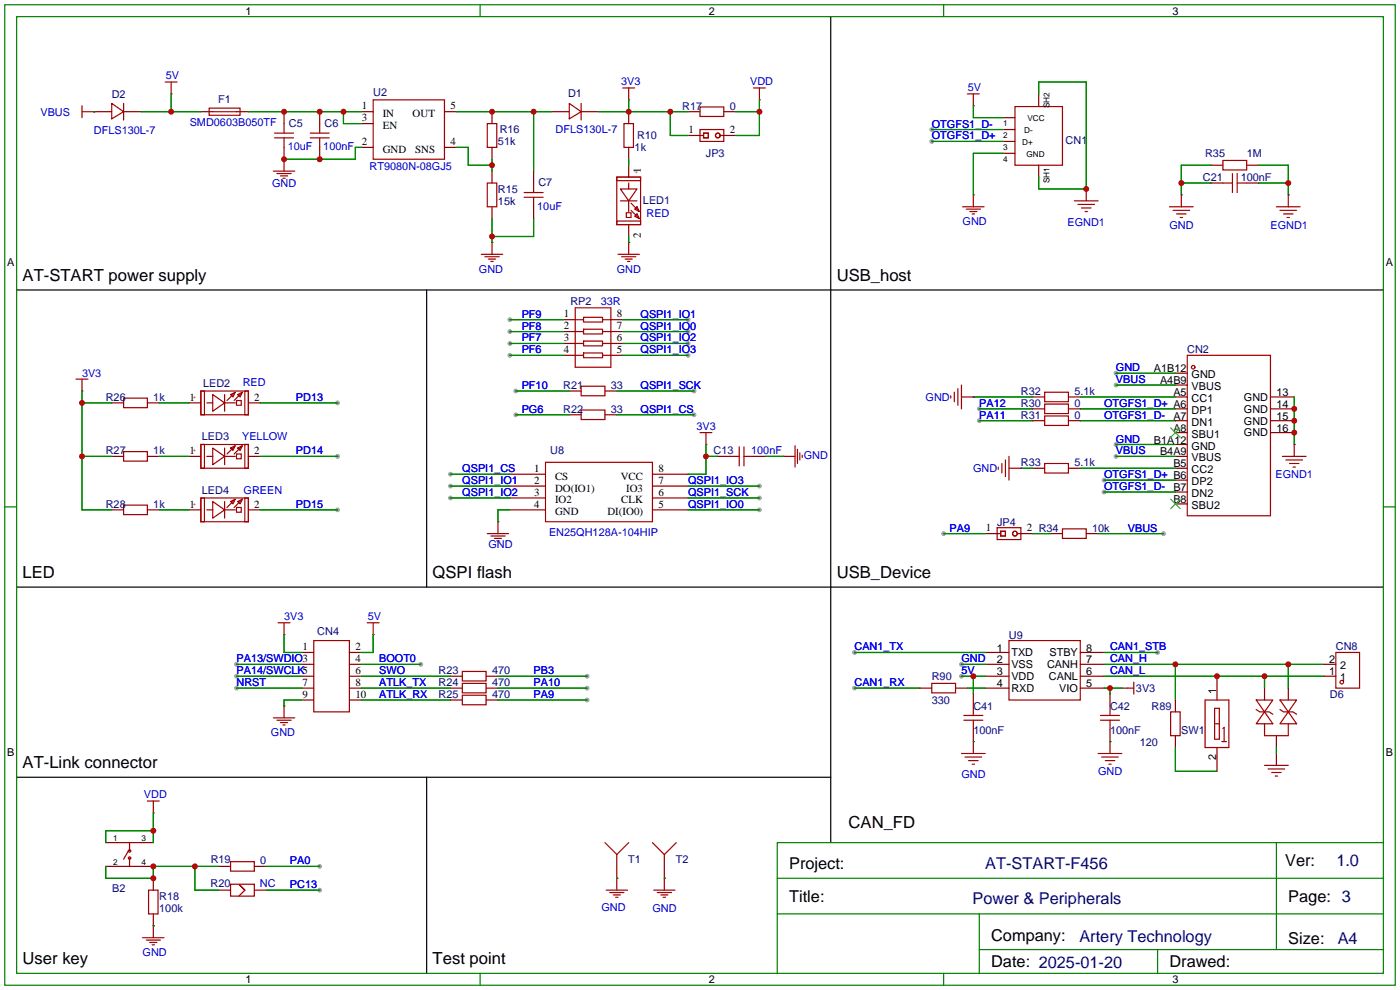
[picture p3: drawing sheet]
<svg xmlns="http://www.w3.org/2000/svg" width="299mm" height="212mm" viewBox="0 0 299 212" stroke-linecap="round" stroke-linejoin="round" font-family="sans-serif">
<g fill="#999">
<circle cx="68.3" cy="190.2" r=".51"/>
<circle cx="68.3" cy="185.2" r=".51"/>
<circle cx="96.3" cy="101.3" r=".51"/>
<circle cx="96.3" cy="103.9" r=".51"/>
<circle cx="96.3" cy="106.4" r=".51"/>
<circle cx="162.3" cy="109" r=".51"/>
<circle cx="162.3" cy="106.4" r=".51"/>
<circle cx="162.3" cy="103.9" r=".51"/>
<circle cx="109" cy="68.3" r=".51"/>
<circle cx="109" cy="70.9" r=".51"/>
<circle cx="147.1" cy="68.3" r=".51"/>
<circle cx="147.1" cy="70.9" r=".51"/>
<circle cx="147.1" cy="73.4" r=".51"/>
<circle cx="147.1" cy="75.9" r=".51"/>
<circle cx="109" cy="73.4" r=".51"/>
<circle cx="109" cy="75.9" r=".51"/>
<circle cx="110.2" cy="83.6" r=".51"/>
<circle cx="110.2" cy="88.6" r=".51"/>
<circle cx="148.3" cy="83.6" r=".51"/>
<circle cx="148.3" cy="88.6" r=".51"/>
<circle cx="89.9" cy="142" r=".51"/>
<circle cx="50.5" cy="142" r=".51"/>
<circle cx="50.5" cy="144.5" r=".51"/>
<circle cx="50.5" cy="147.1" r=".51"/>
<circle cx="125.5" cy="144.5" r=".51"/>
<circle cx="72.1" cy="86.1" r=".51"/>
<circle cx="72.1" cy="97.5" r=".51"/>
<circle cx="72.1" cy="109" r=".51"/>
<circle cx="199.1" cy="27.7" r=".51"/>
<circle cx="199.1" cy="30.2" r=".51"/>
<circle cx="209.3" cy="87.4" r=".51"/>
<circle cx="209.3" cy="89.9" r=".51"/>
<circle cx="236" cy="105.2" r=".51"/>
<circle cx="236" cy="102.6" r=".51"/>
<circle cx="238.5" cy="97.5" r=".51"/>
<circle cx="238.5" cy="95" r=".51"/>
<circle cx="238.5" cy="82.3" r=".51"/>
<circle cx="238.5" cy="79.8" r=".51"/>
<circle cx="248.7" cy="114" r=".51"/>
<circle cx="201.7" cy="114" r=".51"/>
<circle cx="125.5" cy="147.1" r=".51"/>
<circle cx="125.5" cy="149.6" r=".51"/>
<circle cx="182.6" cy="139.4" r=".51"/>
<circle cx="205.5" cy="142" r=".51"/>
<circle cx="205.5" cy="144.5" r=".51"/>
<circle cx="247.4" cy="139.4" r=".51"/>
<circle cx="182.6" cy="147.1" r=".51"/>
</g>
<g fill="none" stroke="#a10000" stroke-width=".25">
<path d="M35.3 17.5h2.5M36.6 17.5v2.6M133.1 18.8h2.5M134.4 18.8v2.5M161 18.8h2.6M162.3 18.8v2.5M17.5 23.9h2.6M17.5 22.6v2.5M23.9 22.1l2.5 1.8-2.5 1.5zM26.4 22.1v3.6M44.7 23.1h6.6v1.5h-6.6zM45.5 23.9h5"/>
<path d="M58.4 36.6h4.6M58.7 28.4h4M58.7 29.5h4M59.2 37.1h3M59.9 37.6h1.6M60.5 38.1h.5M60.7 26.4v2M60.7 29.5v2M60.7 34v2.6M66.3 28.4h4.1M66.3 29.5h4.1M68.3 26.4v2"/>
<path d="M68.3 29.5v2M79.8 21.3h15.2v12.7h-15.2zM104.1 26.4h2.1v5.1h-2.1zM104.1 39.1h2.1v5.1h-2.1zM114 39.1v2M121.7 22.1l2.5 1.8-2.5 1.5zM124.2 22.1v3.6M131.8 37.8h5.1v10.2h-5.1zM131.8 37.8h5.1v.8h-5.1zM133.3 26.4h2.1v5.1h-2.1zM134.4 39.1v1.3M149.6 22.9h5.1v2h-5.1z"/>
<path d="M149.6 27.7h5.1v2.5h-5.1zM149.6 29h.8M150.4 28.4h1v1.1h-1zM153.9 29h.8M206.8 20.1h2.5M208 20.1v2.5M216.9 22.8h10.2v12.5h-10.2zM261.4 34.3h5v2h-5zM261.4 39.1h2M263.4 37.1v4M264.4 37.1v4M264.4 39.1h2"/>
<path d="M102.9 54.4h4.5M103.6 54.9h3.1M104.4 55.4h1.5M104.9 55.9h.5M105.2 51.8v2.6M112 41.1h4.1M112 42.2h4.1M114 42.2v2M131.8 47.2h5.1v.8h-5.1zM132.1 54.4h4.6M132.6 40.4h3.5l-1.7 2.5zM132.6 42.9h3.5"/>
<path d="M132.8 54.9h3.1M133.6 55.4h1.5M133.9 45.5h1v1h-1zM134.1 55.9h.5M134.4 42.9v2.3M134.4 51.8v2.6M134.9 43.4l1.5 1.6M134.9 45l1.5 1.5M136.1 45.7l.6 1-1.1-.5zM136.1 44.2l.6 1-1.1-.5zM205.7 44.2h4.6M206.5 44.7h3"/>
<path d="M207.3 45.2h1.5M207.8 45.7h.5M208 41.7v2.5M229.6 42.9h5.1M230.4 43.7h3.5M231.1 44.4h2.1M231.9 45.2h.5M232.2 40.4v2.5M249.9 44.2h5.1M250.7 45h3.6M251.5 45.7h2M252.2 46.5h.5"/>
<path d="M252.5 41.7v2.5M272.8 44.2h5.1M273.6 45h3.5M274.3 45.7h2.1M275.1 46.5h.5M275.3 41.7v2.5M122.9 65.8h7.7v12.7h-7.7zM122.9 68.3h1.8M122.9 70.9h1.8M122.9 73.4h1.8M122.9 75.9h1.8M124.7 67.8h4.1v1h-4.1z"/>
<path d="M124.7 70.4h4.1v1h-4.1zM124.7 72.9h4.1v1h-4.1zM124.7 75.4h4.1v1.1h-4.1zM128.8 68.3h1.8M128.8 70.9h1.8M128.8 73.4h1.8M128.8 75.9h1.8M253.7 75.9h17.8v34.3h-17.8zM16.3 81h2.5M17.5 81v2.6M26.4 85.1h5.1v2h-5.1zM26.4 96.5h5.1v2.1h-5.1z"/>
<path d="M42.9 83.6h10.2v5h-10.2zM42.9 83.6h.8v5h-.8zM42.9 95h10.2v5.1h-10.2zM42.9 95h.8v5.1h-.8zM44.2 97.5h1.3M44.2 86.1h1.3M45.5 84.3l2.5 1.8-2.5 1.8zM45.5 95.8l2.5 1.7-2.5 1.8zM48 97.5h2.3M48 84.3v3.6M48 95.8v3.5M48 86.1h2.3"/>
<path d="M49.3 84.3l1-.5-.5 1zM49.3 95.8l1-.6-.5 1.1zM50 84.1l-1.5 1.5M50 95.5l-1.5 1.5M50.5 85.6h1.1v1h-1.1zM50.5 97h1.1v1h-1.1zM50.8 84.3l1-.5-.5 1zM50.8 95.8l1-.6-.5 1.1zM51.6 84.1l-1.6 1.5M51.6 95.5l-1.6 1.5M52.3 83.6h.8v5h-.8zM52.3 95h.8v5.1h-.8z"/>
<path d="M116.6 98.8h22.8v12.7h-22.8zM124.2 82.5h5.1v2.1h-5.1zM124.2 87.6h5.1v2.1h-5.1zM149.6 92.5h2.5M150.9 92.5v2.5M156 97.5h2M158 95.5v4.1M159 97.5h2M159 95.5v4.1M167.4 97.5h2.5M169.9 95.2v4.6M170.4 96v3.1"/>
<path d="M170.9 96.8v1.5M171.4 97.3v.5M203.2 84.6v.5M204 83.8v2.1M204.7 83.1v3.5M205.5 84.8h2.5M205.5 82.3v5.1M213.4 99.8v.5M214.1 99.1v2M214.9 98.3v3.6M215.6 97.5v5.1M223.3 86.4h5v2h-5z"/>
<path d="M223.3 88.9h5v2h-5zM223.3 99.1h5v2h-5zM223.3 83.8h5v2.1h-5zM274.1 97.5h5M274.8 98.3h3.6M275.6 99.1h2M276.4 99.8h.5M276.6 95v2.5M26.4 107.9h5.1v2.1h-5.1zM42.9 106.4h10.2v5.1h-10.2zM42.9 106.4h.8v5.1h-.8zM44.2 109h1.3"/>
<path d="M45.5 107.2l2.5 1.8-2.5 1.7zM48 107.2v3.5M48 109h2.3M49.3 107.2l1-.5-.5 1zM50 106.9l-1.5 1.6M50.5 108.5h1.1v1h-1.1zM50.8 107.2l1-.5-.5 1zM51.6 106.9l-1.6 1.6M52.3 106.4h.8v5.1h-.8zM104.1 114h4.6M104.9 114.6h3M105.7 115.1h1.5"/>
<path d="M106.2 115.6h.5M106.4 111.5v2.5M213.1 112.8h5.1v2.5h-5.1zM213.1 114h.8M213.9 113.5h1v1.1h-1zM215.6 100.1h2.6M217.4 114h.8M227.1 113h5.1v2.1h-5.1zM59.4 133.1h2.6M60.7 133.1v2.5M67.1 136.9h7.6v15.2h-7.6zM78.5 133.1h2.5"/>
<path d="M79.8 133.1v2.5M215.6 136.9h15.3v12.7h-15.3zM285.5 139.4h5.1v7.7h-5.1zM58.4 153.4h4.6M59.2 153.9h3M59.9 154.4h1.6M60.5 154.9h.5M60.7 150.9v2.5M98.8 143.5h5.1v2h-5.1zM98.8 146.1h5.1v2h-5.1zM98.8 148.6h5.1v2h-5.1zM199.1 146.1h5.1v2h-5.1z"/>
<path d="M206 153.9h4.1M206 152.9h4.1M208 150.9v2M208 153.9v2.1M235.2 153.9h4.1M235.2 152.9h4.1M237.2 150.9v2M237.2 153.9v2.1M241 147.1h1.3M242.3 145.8v2.5M250.2 152.1h2v5.1h-2zM257.6 149.6h5v10.2h-5z"/>
<path d="M259.6 151.4h1v6.6h-1zM259.6 154.7h1M261.1 158.5h1M261.4 155.7l.2-.3v3.1M268.5 149.6h3.5l-1.7 2.5zM268.5 151.6l.7 .5h2.1l.7 .6M270.3 152.1l1.7 2.6h-3.5zM270.3 154.7v2.5h5v-2.5M273.6 149.6h3.5l-1.8 2.5zM273.6 151.6l.7 .5h2.1l.7 .6M275.3 152.1l1.8 2.6h-3.5zM31.5 171.2h2.5"/>
<path d="M32.8 171.2v2.5M205.5 161h5.1M206.2 161.8h3.6M207 162.6h2M207.8 163.3h.5M234.7 161h5.1M235.5 161.8h3.5M236.2 162.6h2.1M237 163.3h.5M270.3 163.6h5M271 164.3h3.6M271.8 165.1h2"/>
<path d="M272.5 165.9h.5M25.1 180.1h5.1M25.1 185.2h5.1M27.4 181.9l-1 1.7M27.7 180.1v1.8M27.7 183.4v1.8M31.7 190.2h2.1v5.1h-2.1zM32.8 197.9v2.5M49.3 189h5.1v2.5h-5.1zM49.3 184.2h5.1v2h-5.1zM52.3 190.2l-1.2-1.2 1.2 1.2M52.3 190.2l-1.2 1.3"/>
<path d="M129.3 180.1l2.5 2.5 2.6-2.5M129.5 190.2h4.6M130.3 190.8h3M131.1 191.3h1.5M131.6 191.8h.5M131.8 187.7v2.5M139.4 180.1l2.6 2.5 2.5-2.5M139.7 190.2h4.6M140.5 190.8h3M141.2 191.3h1.5M141.7 191.8h.5M142 187.7v2.5"/>
<path d="M30.5 200.4h4.6M31.2 200.9h3.1M32 201.4h1.5M32.5 201.9h.5"/>
<circle cx="153.4" cy="29" r=".51"/>
<circle cx="255" cy="78.5" r=".38"/>
<circle cx="216.9" cy="114" r=".51"/>
<circle cx="286.8" cy="145.8" r=".38"/>
<circle cx="27.7" cy="181.9" r=".25"/>
<circle cx="27.7" cy="183.4" r=".25"/>
</g>
<g fill="none" stroke="#870000" stroke-width=".25">
<path d="M20.1 23.9h.1M20.1 23.9h3.8M26.4 23.9h3.8M36.6 20.1h.1M42.9 23.9h2.6M50.5 23.9h2.6M60.7 34h.1M60.7 23.9v2.5M60.7 31.5v2.5M68.3 23.9v2.5M68.3 31.5v2.5M77.2 23.9h2.6"/>
<path d="M77.2 31.5h2.6M77.2 26.4h2.6M95 23.9h2.5M95 31.5h2.5M105.2 23.9v2.5M105.2 31.5v2.5M105.2 36.6v2.5M114 36.6v2.5M117.9 23.9h3.8M124.2 23.9h3.8M134.4 21.3h.1M134.4 23.9v2.5"/>
<path d="M134.4 31.5v2.5M134.4 35.3v2.5M147.1 23.9h2.5M147.1 29h2.5M154.7 23.9h2.5M154.7 29h2.5M162.3 21.3h.1M208 22.6h.1M214.4 25.1h2.5M214.4 27.7h2.5M214.4 30.2h2.5M214.4 32.8h2.5"/>
<path d="M222 20.1v2.5M222 35.3v2.5M258.8 35.3h2.6M258.8 39.1h2.6M266.4 35.3h2.6M266.4 39.1h2.6M105.2 51.8h.1M105.2 44.2v2.5M114 44.2v2.5M134.4 51.8h.1M134.4 48v2.5M208 41.7h.1"/>
<path d="M120.4 68.3h2.5M120.4 70.9h2.5M120.4 73.4h2.5M120.4 75.9h2.5M130.6 68.3h2.5M130.6 70.9h2.5M130.6 73.4h2.5M130.6 75.9h2.5M251.2 79.8h2.5M17.5 83.6h.1M23.9 86.1h2.5M23.9 97.5h2.5"/>
<path d="M31.5 86.1h2.5M31.5 97.5h2.5M40.4 86.1h2.5M40.4 97.5h2.5M53.1 86.1h2.5M53.1 97.5h2.5M121.7 83.6h2.5M121.7 88.6h2.5M129.3 83.6h2.5M129.3 88.6h2.5M150.9 95h.1M153.4 97.5h2.6"/>
<path d="M161 97.5h2.6M167.4 97.5h.1M220.7 89.9h2.6M220.7 87.4h2.6M220.7 84.8h2.6M228.3 89.9h2.6M228.3 87.4h2.6M228.3 84.8h2.6M251.2 97.5h2.5M251.2 92.5h2.5M251.2 89.9h2.5M251.2 87.4h2.5"/>
<path d="M251.2 84.8h2.5M251.2 95h2.5M251.2 82.3h2.5M271.5 92.5h5.1M271.5 89.9h5.1M271.5 87.4h5.1M271.5 84.8h5.1M23.9 109h2.5M31.5 109h2.5M40.4 109h2.5M53.1 109h2.5M106.4 111.5h.1"/>
<path d="M109 101.3h7.6M109 103.9h7.6M109 106.4h7.6M109 109h7.6M139.4 101.3h7.7M139.4 103.9h7.7M139.4 106.4h7.7M139.4 109h7.7M210.6 114h2.5M218.2 114h2.5M220.7 100.1h2.6M224.5 114h2.6"/>
<path d="M228.3 100.1h2.6M232.2 114h2.5M251.2 107.7h2.5M251.2 105.2h2.5M251.2 102.6h2.5M251.2 100.1h2.5M60.7 135.6h.1M64.5 139.4h2.6M74.7 139.4h2.5M79.8 135.6h.1M210.6 139.4h5M230.9 139.4h5.1"/>
<path d="M60.7 150.9h.1M64.5 142h2.6M64.5 144.5h2.6M64.5 147.1h2.6M64.5 149.6h2.6M74.7 142h2.5M74.7 144.5h2.5M74.7 147.1h2.5M74.7 149.6h2.5M96.3 144.5h2.5M96.3 147.1h2.5M96.3 149.6h2.5"/>
<path d="M103.9 144.5h2.5M103.9 147.1h2.5M103.9 149.6h2.5M196.6 147.1h2.5M204.2 147.1h2.6M208 148.3v2.6M208 156v5M210.6 142h5M210.6 144.5h5M210.6 147.1h5M230.9 142h5.1M230.9 144.5h5.1"/>
<path d="M230.9 147.1h5.1M237.2 148.3v2.6M237.2 156v5M239.8 147.1h1.2M251.2 149.6v2.5M251.2 157.2v2.6M260.1 144.5v5.1M260.1 159.8v5M270.3 147.1v2.5M272.8 157.2v2.6M275.3 147.1v2.5M283 142h2.5"/>
<path d="M283 144.5h2.5M32.8 173.7h.1M272.8 161v2.6M22.6 180.1h2.5M22.6 185.2h2.5M30.2 180.1h2.6M30.2 185.2h2.6M32.8 197.9h.1M32.8 187.7v2.5M32.8 195.3v2.6M46.7 185.2h2.6M46.7 190.2h2.6"/>
<path d="M54.4 185.2h2.5M54.4 190.2h2.5M131.8 187.7h.1M131.8 182.6v5.1M142 187.7h.1M142 182.6v5.1"/>
</g>
<path d="M177.5 3.6v176.5M3.6 62h292.1M91.2 62v63.5M3.6 125.5h292.1M3.6 166.1h173.9M91.2 166.1v41.9" fill="none" stroke="#000" stroke-width=".25"/>
<g fill="none" stroke="#008700" stroke-width=".25">
<path d="M20.1 23.9h.1M30.2 23.9h12.7M36.6 20.1v3.8M53.1 23.9h24.1M73.4 23.9v2.5h3.8M77.2 31.5h-1.3v2.5h-15.2M97.5 23.9h20.4M97.5 31.5h2.6v3.8h5.1M105.2 34v2.6M114 23.9v12.7M128 23.9h19.1M134.4 21.3v2.6"/>
<path d="M134.4 34v1.3M143.3 23.9v5.1h3.8M157.2 23.9h5.1M162.3 21.3v7.7h-5.1M199.1 27.7h15.3M199.1 30.2h15.3M208 22.6v2.5h6.4M214.4 32.8h-6.4v8.9M222 20.1v-2.6h10.2v22.9h-10.2v-2.6M252.5 39.1h6.3M258.8 35.3h-6.3v6.4M269 35.3h6.3v6.4"/>
<path d="M269 39.1h6.3M105.2 46.7v5.1M114 46.7v3.8h-8.8M134.4 50.5v1.3M109 68.3h11.4M109 70.9h11.4M109 73.4h11.4M109 75.9h11.4M133.1 68.3h14M133.1 70.9h14M133.1 73.4h14M133.1 75.9h14"/>
<path d="M238.5 79.8h12.7M17.5 83.6v25.4h6.4M17.5 97.5h6.4M17.5 86.1h6.4M34 97.5h6.4M34 86.1h6.4M55.6 97.5h16.5M55.6 86.1h16.5M110.2 83.6h11.5M110.2 88.6h11.5M131.8 83.6h16.5M131.8 88.6h16.5"/>
<path d="M150.9 95v6.3h-3.8M150.9 97.5h2.5M163.6 97.5h3.8M208 84.8h12.7M209.3 87.4h11.4M209.3 89.9h11.4M230.9 87.4h20.3M230.9 89.9h20.3M230.9 84.8h20.3M238.5 97.5h12.7M238.5 95h12.7M238.5 82.3h12.7"/>
<path d="M276.6 84.8v10.2M34 109h6.4M55.6 109h16.5M96.3 101.3h12.7M96.3 103.9h12.7M96.3 106.4h12.7M109 109h-2.6v2.5M147.1 103.9h15.2M147.1 106.4h15.2M147.1 109h15.2M201.7 114h8.9M218.2 100.1h2.5"/>
<path d="M220.7 114h3.8M230.9 100.1h20.3M234.7 114h14M236 105.2h15.2M236 102.6h15.2M60.7 135.6v3.8h3.8M79.8 135.6v3.8h-2.6M182.6 139.4h28M236 139.4h11.4M50.5 142h14M50.5 144.5h14M50.5 147.1h14"/>
<path d="M64.5 149.6h-3.8v1.3M77.2 142h12.7M77.2 144.5h19.1M77.2 147.1h19.1M77.2 149.6h19.1M106.4 144.5h19.1M106.4 147.1h19.1M106.4 149.6h19.1M182.6 147.1h14M205.5 142h5.1M205.5 144.5h5.1M206.8 147.1h3.8"/>
<path d="M208 158.5h.1M208 144.5v3.8M236 142h47M236 144.5h47M236 147.1h3.8M237.2 158.5h.1M237.2 147.1v1.2M251.2 142v7.6M251.2 159.8v5h8.9M270.3 144.5v2.6M272.8 159.8v1.2M275.3 142v5.1"/>
<path d="M32.8 177.5h-10.2v2.6M32.8 173.7v6.4M22.6 185.2v2.5h10.2v-2.5h13.9M32.8 197.9h.1M41.7 185.2v5h5M56.9 190.2h11.4M56.9 185.2h11.4M131.8 187.7h.1M142 187.7h.1"/>
</g>
<g fill="none" stroke="#008000" stroke-width=".25">
<path d="M1 1h297.2v209.6h-297.2zM3.6 3.6h292.1v204.4h-292.1zM102.6 1v2.6M201.7 1v2.6M1 108.3h2.6M295.7 108.3h2.5M209.3 195.3v12.7M272.8 180.1v22.8M295.7 195.3h-129.6v12.7M295.7 187.7h-129.6v7.6M295.7 180.1h-129.6v7.6M102.6 208v2.6"/>
<path d="M201.7 208v2.6M209.3 202.9h86.4M247.4 202.9v5.1"/>
</g>
<path d="M250.2 91.4l2 2.1M252.2 91.4l-2 2.1M250.2 106.7l2 2M252.2 106.7l-2 2" fill="none" stroke="#3c3" stroke-width=".25"/>
<path d="M232.2 40.4h.1M252.5 41.7h.1M275.3 41.7h.1M208 84.8h.1M276.6 95h.1M218.2 100.1h.1" fill="none" stroke="#00f" stroke-width=".25"/>
<g fill="#c00">
<circle cx="36.6" cy="23.9" r=".63"/>
<circle cx="60.7" cy="23.9" r=".63"/>
<circle cx="68.3" cy="23.9" r=".63"/>
<circle cx="73.4" cy="23.9" r=".63"/>
<circle cx="68.3" cy="34" r=".63"/>
<circle cx="60.7" cy="34" r=".63"/>
<circle cx="105.2" cy="35.3" r=".63"/>
<circle cx="114" cy="23.9" r=".63"/>
<circle cx="105.2" cy="23.9" r=".63"/>
<circle cx="134.4" cy="23.9" r=".63"/>
<circle cx="143.3" cy="23.9" r=".63"/>
<circle cx="105.2" cy="50.5" r=".63"/>
<circle cx="162.3" cy="23.9" r=".63"/>
<circle cx="32.8" cy="177.5" r=".63"/>
<circle cx="41.7" cy="185.2" r=".63"/>
<circle cx="32.8" cy="185.2" r=".63"/>
<circle cx="32.8" cy="187.7" r=".63"/>
<circle cx="150.9" cy="97.5" r=".63"/>
<circle cx="17.5" cy="86.1" r=".63"/>
<circle cx="17.5" cy="97.5" r=".63"/>
<circle cx="276.6" cy="87.4" r=".63"/>
<circle cx="276.6" cy="89.9" r=".63"/>
<circle cx="276.6" cy="92.5" r=".63"/>
<circle cx="232.2" cy="40.4" r=".63"/>
<circle cx="252.5" cy="39.1" r=".63"/>
<circle cx="275.3" cy="39.1" r=".63"/>
<circle cx="208" cy="144.5" r=".63"/>
<circle cx="237.2" cy="147.1" r=".63"/>
<circle cx="251.2" cy="142" r=".63"/>
<circle cx="275.3" cy="142" r=".63"/>
<circle cx="260.1" cy="144.5" r=".63"/>
<circle cx="270.3" cy="144.5" r=".63"/>
</g>
<g font-size="3.6">
<text x="4.8" y="60.1">AT-START power supply</text>
<text x="178.8" y="60.1">USB_host</text>
<text x="4.8" y="123.6">LED</text>
<text x="92.5" y="123.6">QSPI flash</text>
<text x="178.8" y="123.6">USB_Device</text>
<text x="4.8" y="164.2">AT-Link connector</text>
<text x="181.4" y="176.9">CAN_FD</text>
<text x="4.8" y="206.1">User key</text>
<text x="92.5" y="206.1">Test point</text>
</g>
<g font-size="3.5">
<text x="168.7" y="185.8">Project:</text>
<text x="274.7" y="185.2">Ver:</text>
<text x="168.7" y="192.8">Title:</text>
<text x="275.3" y="192.8">Page: 3</text>
<text x="211.8" y="201">Company:</text>
<text x="275.3" y="201.7">Size:</text>
<text x="211.8" y="206.8">Date: 2025-01-20</text>
<text x="249.9" y="206.8">Drawed:</text>
</g>
<g font-size="3.5" fill="#000080">
<text x="210.6" y="185.8">AT-START-F456</text>
<text x="285.6" y="185.2">1.0</text>
<text x="207.9" y="193.3">Power &amp; Peripherals</text>
<text x="230.7" y="201.4">Artery Technology</text>
<text x="285.9" y="201.7">A4</text>
</g>
<g font-size="2.3">
<text x="52.4" y="3.1">1</text>
<text x="151.5" y="3.1">2</text>
<text x="250.6" y="3.1">3</text>
<text x="77.3" y="23.4">1</text>
<text x="96.3" y="23.4">5</text>
<text x="77.3" y="25.9">3</text>
<text x="81.8" y="25.1">IN</text>
<text x="81.8" y="27.6">EN</text>
<text x="88.2" y="25.1">OUT</text>
<text x="147.2" y="28.5">1</text>
<text x="156" y="28.5">2</text>
<text x="77.3" y="31">2</text>
<text x="81.8" y="32.7">GND</text>
<text x="88.7" y="32.7">SNS</text>
<text x="96.3" y="31">4</text>
<text x="137" y="37" transform="rotate(-90 137 37)">1</text>
<text x="137" y="50.9" transform="rotate(-90 137 50.9)">2</text>
<text x="1.5" y="56.8">A</text>
<text x="296.1" y="56.8">A</text>
<text x="120.5" y="67.8">1</text>
<text x="120.5" y="70.4">2</text>
<text x="131.8" y="67.8">8</text>
<text x="131.8" y="70.4">7</text>
<text x="120.5" y="72.9">3</text>
<text x="120.5" y="75.5">4</text>
<text x="131.8" y="72.9">6</text>
<text x="131.8" y="75.5">5</text>
<text x="246.6" y="79.6">A1B12</text>
<text x="247.9" y="82.1">A4B9</text>
<text x="254.7" y="83.4">VBUS</text>
<text x="254.7" y="80.8">GND</text>
<text x="40.5" y="85.6">1</text>
<text x="54.4" y="85.6">2</text>
<text x="250.8" y="89.7">A7</text>
<text x="250.8" y="84.6">A5</text>
<text x="254.7" y="88.5">DP1</text>
<text x="254.7" y="85.9">CC1</text>
<text x="265.8" y="88.2">GND</text>
<text x="265.8" y="85.7">GND</text>
<text x="272.8" y="89.7">15</text>
<text x="272.8" y="87.2">14</text>
<text x="272.8" y="84.6">13</text>
<text x="246.6" y="94.8">B1A12</text>
<text x="250.8" y="92.3">A8</text>
<text x="254.7" y="93.5">SBU1</text>
<text x="254.7" y="91">DN1</text>
<text x="265.8" y="93.3">GND</text>
<text x="265.8" y="90.7">GND</text>
<text x="272.8" y="92.3">16</text>
<text x="40.5" y="97.1">1</text>
<text x="54.4" y="97.1">2</text>
<text x="114.2" y="100.9">1</text>
<text x="140.7" y="100.9">8</text>
<text x="247.9" y="97.3">B4A9</text>
<text x="250.8" y="99.9">B5</text>
<text x="254.7" y="101.2">CC2</text>
<text x="254.7" y="98.6">VBUS</text>
<text x="254.7" y="96.1">GND</text>
<text x="114.2" y="103.4">2</text>
<text x="114.2" y="105.9">3</text>
<text x="118.6" y="102.5">CS</text>
<text x="118.6" y="105.1">DO(IO1)</text>
<text x="118.6" y="107.6">IO2</text>
<text x="132.7" y="102.5">VCC</text>
<text x="132.8" y="107.6">CLK</text>
<text x="133.8" y="105.1">IO3</text>
<text x="140.7" y="105.9">6</text>
<text x="140.7" y="103.4">7</text>
<text x="250.8" y="107.5">B8</text>
<text x="250.8" y="105">B7</text>
<text x="254.7" y="106.2">DN2</text>
<text x="254.7" y="103.7">DP2</text>
<text x="40.5" y="108.5">1</text>
<text x="54.4" y="108.5">2</text>
<text x="114.2" y="108.5">4</text>
<text x="118.6" y="110.1">GND</text>
<text x="129.8" y="110.1">DI(IO0)</text>
<text x="140.7" y="108.5">5</text>
<text x="210.7" y="113.6">1</text>
<text x="219.5" y="113.6">2 R34</text>
<text x="254.7" y="108.8">SBU2</text>
<text x="64.6" y="139">1</text>
<text x="75.9" y="139">2</text>
<text x="75.9" y="141.5">4</text>
<text x="213.1" y="139.3">1</text>
<text x="213.1" y="141.8">2</text>
<text x="216.2" y="140.3">TXD</text>
<text x="216.2" y="142.8">VSS</text>
<text x="223.8" y="142.8">CANH</text>
<text x="224.3" y="140.3">STBY</text>
<text x="232.2" y="141.8">7</text>
<text x="232.2" y="139.3">8</text>
<text x="284.1" y="141.8">2</text>
<text x="286.4" y="143.1">2</text>
<text x="64.6" y="146.6">7</text>
<text x="64.6" y="149.1">9</text>
<text x="75.9" y="144">6</text>
<text x="75.9" y="146.6">8</text>
<text x="75.9" y="149.1">10</text>
<text x="213.1" y="144.3">3</text>
<text x="213.1" y="146.9">4</text>
<text x="216.2" y="145.4">VDD</text>
<text x="216.2" y="147.9">RXD</text>
<text x="224.2" y="145.4">CANL</text>
<text x="226.4" y="147.9">VIO</text>
<text x="232.2" y="146.9">5</text>
<text x="232.2" y="144.3">6</text>
<text x="259.9" y="148.3" transform="rotate(-90 259.9 148.3)">1</text>
<text x="284.1" y="144.3">1</text>
<text x="286.4" y="145.6">1</text>
<text x="1.5" y="161.6">B</text>
<text x="296.1" y="161.6">B</text>
<text x="259.9" y="162.3" transform="rotate(-90 259.9 162.3)">2</text>
<text x="52.4" y="210.1">1</text>
<text x="151.5" y="210.1">2</text>
<text x="250.6" y="210.1">3</text>
</g>
<g font-size="2.3" fill="#00f">
<text x="35.4" y="16.9">5V</text>
<text x="132.8" y="18.1">3V3</text>
<text x="160.3" y="18.1">VDD</text>
<text x="206.9" y="19.4">5V</text>
<text x="8.6" y="24.7">VBUS</text>
<text x="20.1" y="28.5">DFLS130L-7</text>
<text x="40.5" y="27">SMD0603B050TF</text>
<text x="118.8" y="28.3">DFLS130L-7</text>
<text x="199.1" y="27.3">OTGFS1_D-</text>
<text x="199.1" y="29.8">OTGFS1_D+</text>
<text x="61.5" y="32.1">10uF</text>
<text x="69.1" y="32.1">100nF</text>
<text x="58.2" y="40">GND</text>
<text x="79" y="36.4">RT9080N-08GJ5</text>
<text x="114.8" y="44.8">10uF</text>
<text x="138.2" y="46.3">RED</text>
<text x="205.7" y="48.1">GND</text>
<text x="228.1" y="48.3">EGND1</text>
<text x="249.9" y="48.9">GND</text>
<text x="271.5" y="48.9">EGND1</text>
<text x="102.4" y="58.3">GND</text>
<text x="131.8" y="58.3">GND</text>
<text x="128.4" y="65.2">33R</text>
<text x="111.5" y="67.9">PF9</text>
<text x="111.5" y="70.4">PF8</text>
<text x="136.9" y="67.9">QSPI1_IO1</text>
<text x="136.9" y="70.4">QSPI1_IO0</text>
<text x="111.5" y="73">PF7</text>
<text x="111.5" y="75.5">PF6</text>
<text x="136.9" y="73">QSPI1_IO2</text>
<text x="136.9" y="75.5">QSPI1_IO3</text>
<text x="17.5" y="80.5">3V3</text>
<text x="51.9" y="82.5">RED</text>
<text x="111.5" y="83.1">PF10</text>
<text x="136.9" y="83.1">QSPI1_SCK</text>
<text x="238.5" y="81.9">VBUS</text>
<text x="238.5" y="79.3">GND</text>
<text x="63.2" y="85.7">PD13</text>
<text x="111.5" y="88.2">PG6</text>
<text x="136.9" y="88.2">QSPI1_CS</text>
<text x="197.8" y="85.7">GND</text>
<text x="209.3" y="87">PA12</text>
<text x="209.3" y="89.5">PA11</text>
<text x="236" y="87">OTGFS1_D+ A6</text>
<text x="236" y="89.5">OTGFS1_D-</text>
<text x="51.7" y="94.1">YELLOW</text>
<text x="148.8" y="91.9">3V3</text>
<text x="238.5" y="94.6">GND</text>
<text x="63.2" y="97.1">PD14</text>
<text x="98.8" y="100.9">QSPI1_CS</text>
<text x="160.5" y="96.9">100nF</text>
<text x="171.8" y="98.1">GND</text>
<text x="208" y="100.9">GND</text>
<text x="238.5" y="97.1">VBUS</text>
<text x="52.1" y="105.5">GREEN</text>
<text x="98.8" y="103.5">QSPI1_IO1</text>
<text x="98.8" y="106">QSPI1_IO2</text>
<text x="147.1" y="106">QSPI1_SCK</text>
<text x="147.1" y="103.5">QSPI1_IO3</text>
<text x="236" y="104.7">OTGFS1_D-</text>
<text x="236" y="102.2">OTGFS1_D+ B6</text>
<text x="272.6" y="102.2">EGND1</text>
<text x="63.2" y="108.5">PD15</text>
<text x="147.1" y="108.5">QSPI1_IO0</text>
<text x="202.9" y="113.6">PA9</text>
<text x="241" y="113.6">VBUS</text>
<text x="104.4" y="117.2">GND</text>
<text x="117.3" y="114.6">EN25QH128A-104HIP</text>
<text x="60.7" y="132.6">3V3</text>
<text x="78.6" y="132.4">5V</text>
<text x="50.5" y="141.6">PA13/SWDIO3</text>
<text x="81" y="141.6">BOOT0</text>
<text x="182.6" y="139">CAN1_TX</text>
<text x="205.5" y="141.6">GND</text>
<text x="237.2" y="139">CAN1_STB</text>
<text x="237.2" y="141.6">CAN_H</text>
<text x="50.5" y="144.1">PA14/SWCLK5</text>
<text x="50.5" y="146.6">NRST</text>
<text x="81" y="144.1">SWO</text>
<text x="81" y="146.6">ATLK_TX</text>
<text x="81" y="149.2">ATLK_RX</text>
<text x="114" y="144.1">PB3</text>
<text x="114" y="146.6">PA10</text>
<text x="114" y="149.2">PA9</text>
<text x="182.6" y="146.6">CAN1_RX</text>
<text x="205.5" y="144.1">5V</text>
<text x="237.2" y="144.1">CAN_L</text>
<text x="57.9" y="157.3">GND</text>
<text x="205.5" y="166.2">GND</text>
<text x="234.7" y="165.7">GND</text>
<text x="30.7" y="170.5">VDD</text>
<text x="62" y="184.7">PA0</text>
<text x="55.6" y="189.5">NC</text>
<text x="62" y="189.8">PC13</text>
<text x="128.5" y="194.6">GND</text>
<text x="139.4" y="194.9">GND</text>
<text x="30.5" y="204.3">GND</text>
</g>
<g font-size="2.3" fill="#000080">
<text x="23.9" y="20.9">D2</text>
<text x="46.6" y="22">F1</text>
<text x="79.8" y="20.4">U2</text>
<text x="121.4" y="20.7">D1</text>
<text x="145.8" y="23.5">R17</text>
<text x="156" y="23.5">0</text>
<text x="61.7" y="27.1">C5</text>
<text x="69.3" y="27.1">C6</text>
<text x="106.8" y="28.3">R16</text>
<text x="136.1" y="29.6">R10</text>
<text x="106.4" y="31.1">51k</text>
<text x="135.6" y="32.3">1k</text>
<text x="150.9" y="33.6">JP3</text>
<text x="227.8" y="30.7">CN1</text>
<text x="257.6" y="33.6">R35</text>
<text x="266.4" y="33.6">1M</text>
<text x="106.4" y="41.2">R15</text>
<text x="115.1" y="39.8">C7</text>
<text x="257.1" y="38.7">C21</text>
<text x="265.2" y="38.7">100nF</text>
<text x="106.4" y="43.8">15k</text>
<text x="137.4" y="43.5">LED1</text>
<text x="121.9" y="65.2">RP2</text>
<text x="253.7" y="75.5">CN2</text>
<text x="43.4" y="82.7">LED2</text>
<text x="120.4" y="83.1">R21</text>
<text x="130.6" y="83.1">33</text>
<text x="22.6" y="85.7">R26</text>
<text x="32.8" y="85.7">1k</text>
<text x="120.4" y="88.2">R22</text>
<text x="130.6" y="88.2">33</text>
<text x="218.2" y="87">R30</text>
<text x="218.2" y="89.5">R31</text>
<text x="218.2" y="84.4">R32</text>
<text x="229.6" y="87">0</text>
<text x="229.6" y="89.5">0</text>
<text x="229.6" y="84.4">5.1k</text>
<text x="43.1" y="94.1">LED3</text>
<text x="22.6" y="97.1">R27</text>
<text x="32.8" y="97.1">1k</text>
<text x="117.6" y="96.9">U8</text>
<text x="152.5" y="96.9">C13</text>
<text x="218.2" y="99.7">R33</text>
<text x="229.6" y="99.7">5.1k</text>
<text x="43.1" y="105.5">LED4</text>
<text x="22.6" y="108.5">R28</text>
<text x="32.8" y="108.5">1k</text>
<text x="213.1" y="112.4">JP4</text>
<text x="233.4" y="113.6">10k</text>
<text x="67.8" y="135.8">CN4</text>
<text x="215.6" y="136.5">U9</text>
<text x="285.5" y="139">CN8</text>
<text x="93.7" y="144.1">R23</text>
<text x="93.7" y="146.6">R24</text>
<text x="93.7" y="149.2">R25</text>
<text x="105.2" y="144.1">470</text>
<text x="105.2" y="146.6">470</text>
<text x="105.2" y="149.2">470</text>
<text x="199.1" y="145.4">R90</text>
<text x="242.8" y="147.9">3V3</text>
<text x="284.2" y="149.2">D6</text>
<text x="199.1" y="150.5">330</text>
<text x="208" y="151.7">C41</text>
<text x="237.2" y="151.7">C42</text>
<text x="246.1" y="151.7">R89</text>
<text x="208" y="156.8">100nF</text>
<text x="237.2" y="156.8">100nF</text>
<text x="243.6" y="159.3">120</text>
<text x="252.5" y="156.8">SW1</text>
<text x="45" y="184.4">R19</text>
<text x="55.6" y="184.7">0</text>
<text x="134.3" y="184.5">T1</text>
<text x="144.4" y="184.5">T2</text>
<text x="24" y="190.7">B2</text>
<text x="45" y="189.5">R20</text>
<text x="34" y="192.4">R18</text>
<text x="34" y="194.9">100k</text>
</g>
<g font-size="1.7">
<text x="224.3" y="23.1" transform="rotate(-90 224.3 23.1)">SH2</text>
<text x="214.4" y="27">1</text>
<text x="214.4" y="29.5">2</text>
<text x="218.9" y="28.5">D-</text>
<text x="219.6" y="26">VCC</text>
<text x="214.4" y="32.1">3</text>
<text x="214.4" y="34.6">4</text>
<text x="218.4" y="31">D+</text>
<text x="219.4" y="33.6">GND</text>
<text x="224.3" y="39.2" transform="rotate(-90 224.3 39.2)">SH1</text>
<text x="24.2" y="179.8">1</text>
<text x="30.2" y="179.8">3</text>
<text x="24.2" y="184.9">2</text>
<text x="30.2" y="184.9">4</text>
</g>
<g font-size="1.4" fill="#a00000">
<text x="136.4" y="37.2" transform="rotate(-90 136.4 37.2)">+</text>
<text x="41.1" y="85.2">+</text>
<text x="41.1" y="96.6">+</text>
<text x="41.1" y="108">+</text>
</g>
</svg>
